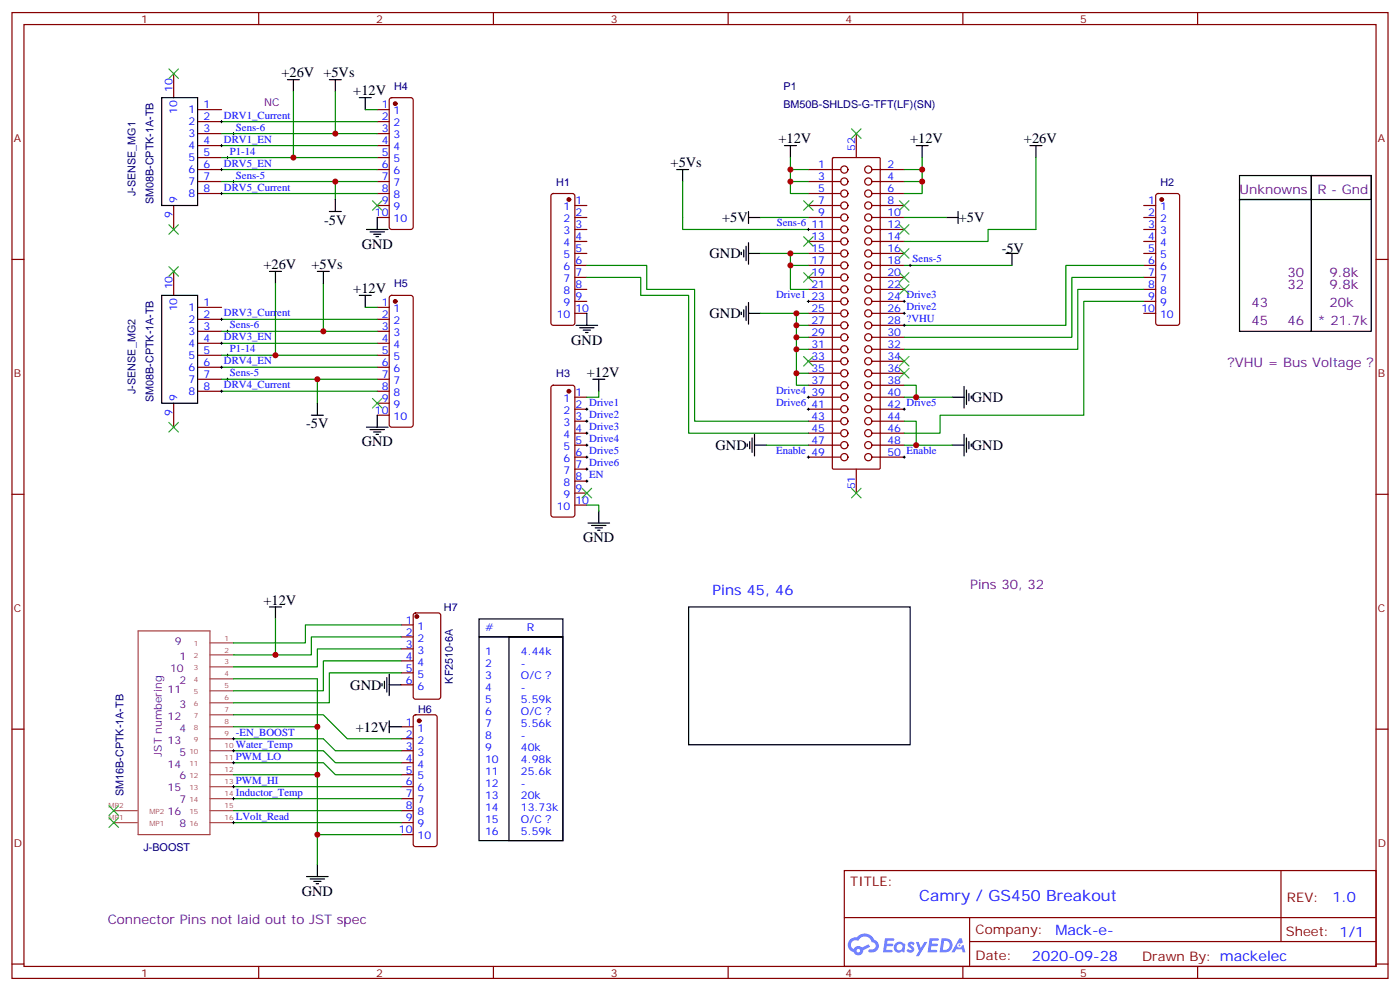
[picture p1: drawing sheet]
<svg xmlns="http://www.w3.org/2000/svg" width="412mm" height="292mm" viewBox="0 0 412 292" stroke-linecap="round" stroke-linejoin="round" font-family="sans-serif">
<g fill="none" stroke="#870000" stroke-width=".35">
<path d="M3.5 3.7h405.4v284.3h-405.4zM7.1 7.2h398.2v277.3h-398.2zM76.2 3.7v3.5M145.3 3.7v3.5M214.5 3.7v3.5M283.6 3.7v3.5M352.8 3.7v3.5M3.5 76.4h3.6M405.3 76.4h3.6M3.5 145.5h3.6M405.3 145.5h3.6M3.5 214.7h3.6"/>
<path d="M405.3 214.7h3.6M248.7 256.3h156.6v28.2h-156.6zM377.3 256.3v20.9M248.7 270.1h156.5M285.6 277.2h119.6M285.6 270.1v14.2M3.5 283.8h3.6M76.2 284.5v3.5M145.3 284.5v3.5M214.5 284.5v3.5M283.6 284.5v3.5M352.8 284.5v3.5"/>
<path d="M405.3 283.8h3.6"/>
</g>
<g fill="#5487ff">
<path d="M267.7 277.5a1.22 1.22 0 0 1 1.7 .2l-.4 .6a.47 .47 0 0 0-.3-.4 .47 .47 0 0 0-.5 .2l.1 .2a1.14 1.14 0 0 1 .8 1.8 1.14 1.14 0 0 1-1.9 0l-.2-.2 .5-.6 .7 .5a.29 .29 0 0 0 .3-.3 .29 .29 0 0 0-.2-.3 1.04 1.04 0 0 1-.6-1.7z"/>
<path d="M260.7 276.2h2.4l.3 .2-.2 .5-1.8 .1-.1 .8h1.5l.3 .4-.3 .4h-1.6l-.2 1.1h1.7l.2 .3-.2 .3-2.6 .1z"/>
<path d="M273.8 276.2h2.4l.3 .2-.1 .5-1.8 .1-.2 .8h1.6l.3 .4-.4 .4-1.6-.1-.1 1.1 1.7 .1 .2 .3-.2 .3-2.6 .1z"/>
<path d="M282.6 276.2h.7l.3 1.3-.6 .3a.69 .69 0 0 0-1 .3 .69 .69 0 0 0 .4 .9 .69 .69 0 0 0 .9-.6l.5-.2 .6 2.2h-.8l-.2-.9h-1.8l-.5 .9h-.8z"/>
<path d="M269.8 277.3h.8l.6 1.8 1.1-1.8h.9l-2.6 4.2h-.8l.9-1.5z"/>
<path d="M277.4 276.2l-.6 4.2h1.3a2.11 2.11 0 0 0 2.5-2.1 2.11 2.11 0 0 0-2.5-2.1zM278.1 277a1.39 1.39 0 0 1 1.7 1.4 1.39 1.39 0 0 1-1.8 1.2h-.3z"/>
<path d="M263.7 277.8a1.54 1.54 0 0 0-.1 2.2 1.54 1.54 0 0 0 2.2 .1l.6 .3 .3-2.3-.2-.3h-.4a1.49 1.49 0 0 0-2.4 0zM264 278.8a.94 .94 0 0 1 1.8 0 .94 .94 0 0 1-1.8 0z"/>
<path d="M250.4 276.6a2.18 2.18 0 0 0 1.1 3.7 1.44 1.44 0 0 0 1.6 .9 1.44 1.44 0 0 0 1.2-1.4l2-1.1-.5-.7-1.9 1a1.47 1.47 0 0 0-2.4 .4 1.39 1.39 0 0 1-.7-1.9 1.39 1.39 0 0 1 2-.5 2.12 2.12 0 0 1 2.2-1.3 2.12 2.12 0 0 1 1.9 1.7 1.14 1.14 0 0 1 1.1 1.4 1.14 1.14 0 0 1-1.7 .7 .43 .43 0 0 0-.5 .4 .43 .43 0 0 0 .4 .5 1.98 1.98 0 0 0 2.5-1.2 1.98 1.98 0 0 0-1.2-2.6 3.1 3.1 0 0 0-5.3-.6l-.9 .1zM252.3 279.9a.55 .55 0 0 1 1.1 0 .55 .55 0 0 1-1.1 0z"/>
<circle cx="282.6" cy="278.3" r=".26"/>
</g>
<path d="M245.2 46.6l.3-.2h13.4l.4 .3v91.1l-.4 .3h-13.4l-.3-.3z" fill="none" stroke="#870000" stroke-width=".35"/>
<g fill="#fff" stroke="#870000" stroke-width=".35">
<circle cx="248.7" cy="53.4" r="1.06"/>
<circle cx="255.8" cy="57" r="1.06"/>
<circle cx="248.7" cy="57" r="1.06"/>
<circle cx="255.8" cy="53.4" r="1.06"/>
<circle cx="248.7" cy="49.9" r="1.06"/>
<circle cx="255.8" cy="49.9" r="1.06"/>
<circle cx="248.7" cy="60.5" r="1.06"/>
<circle cx="255.8" cy="64" r="1.06"/>
<circle cx="248.7" cy="64" r="1.06"/>
<circle cx="255.8" cy="60.5" r="1.06"/>
<circle cx="248.7" cy="67.6" r="1.06"/>
<circle cx="255.8" cy="71.1" r="1.06"/>
<circle cx="248.7" cy="71.1" r="1.06"/>
<circle cx="255.8" cy="67.6" r="1.06"/>
<circle cx="255.8" cy="74.6" r="1.06"/>
<circle cx="248.7" cy="74.6" r="1.06"/>
<circle cx="255.8" cy="78.1" r="1.06"/>
<circle cx="248.7" cy="78.1" r="1.06"/>
<circle cx="255.8" cy="81.7" r="1.06"/>
<circle cx="248.7" cy="81.7" r="1.06"/>
<circle cx="255.8" cy="85.2" r="1.06"/>
<circle cx="248.7" cy="85.2" r="1.06"/>
<circle cx="255.8" cy="88.7" r="1.06"/>
<circle cx="248.7" cy="88.7" r="1.06"/>
<circle cx="255.8" cy="92.3" r="1.06"/>
<circle cx="248.7" cy="92.3" r="1.06"/>
<circle cx="255.8" cy="95.8" r="1.06"/>
<circle cx="248.7" cy="95.8" r="1.06"/>
<circle cx="255.8" cy="99.3" r="1.06"/>
<circle cx="248.7" cy="99.3" r="1.06"/>
<circle cx="255.8" cy="102.8" r="1.06"/>
<circle cx="248.7" cy="102.8" r="1.06"/>
<circle cx="255.8" cy="106.4" r="1.06"/>
<circle cx="248.7" cy="106.4" r="1.06"/>
<circle cx="255.8" cy="109.9" r="1.06"/>
<circle cx="248.7" cy="109.9" r="1.06"/>
<circle cx="255.8" cy="113.4" r="1.06"/>
<circle cx="248.7" cy="113.4" r="1.06"/>
<circle cx="255.8" cy="116.9" r="1.06"/>
<circle cx="248.7" cy="116.9" r="1.06"/>
<circle cx="255.8" cy="120.5" r="1.06"/>
<circle cx="248.7" cy="120.5" r="1.06"/>
<circle cx="255.8" cy="124" r="1.06"/>
<circle cx="248.7" cy="124" r="1.06"/>
<circle cx="255.8" cy="127.5" r="1.06"/>
<circle cx="248.7" cy="127.5" r="1.06"/>
<circle cx="255.8" cy="131.1" r="1.06"/>
<circle cx="248.7" cy="131.1" r="1.06"/>
<circle cx="255.8" cy="134.6" r="1.06"/>
<circle cx="248.7" cy="134.6" r="1.06"/>
</g>
<g fill="none" stroke="#870000" stroke-width=".35">
<path d="M51.2 21.7v7.1M58.2 32.3h7.1M58.2 35.8h7.1M58.2 39.3h7.1M111.1 32.3h3.6M111.1 35.8h3.6M111.1 39.3h3.6M114.9 29l.5-.2h5.6l.5 .2 .2 .5v37.4l-.2 .5-.5 .2h-5.6l-.5-.3-.2-.4v-37.4zM252.2 39.3v7.1M58.2 53.4h7.1M58.2 57h7.1M58.2 49.9h7.1"/>
<path d="M58.2 42.9h7.1M58.2 46.4h7.1M111.1 53.4h3.6M111.1 57h3.6M111.1 49.9h3.6M111.1 42.9h3.6M111.1 46.4h3.6M162.5 57.2l.5-.2h5.6l.5 .2 .2 .5v37.4l-.2 .5-.5 .2h-5.6l-.5-.3-.2-.4v-37.4zM238.1 53.4h9.5M238.1 57h9.5M238.1 49.9h9.5M256.8 53.4h9.5"/>
<path d="M256.8 57h9.5M256.8 49.9h9.5M340.7 57.2l.4-.2h5.7l.5 .2 .2 .5v37.4l-.2 .5-.5 .2h-5.7l-.5-.3-.2-.4v-37.4zM51.2 60.5v7.1M51.2 79.9v7.1M111.1 60.5h3.6M111.1 64h3.6M169.3 60.5h3.6M169.3 64h3.6M169.3 67.6h3.6M169.3 71.1h3.6M169.3 74.6h3.6"/>
<path d="M169.3 78.1h3.6M238.1 60.5h9.5M238.1 64h9.5M238.1 67.6h9.5M238.1 71.1h9.5M238.1 74.6h9.5M238.1 78.1h9.5M256.8 60.5h9.5M256.8 64h9.5M256.8 67.6h9.5M256.8 71.1h9.5M256.8 74.6h9.5"/>
<path d="M256.8 78.1h9.5M336.9 60.5h3.5M336.9 64h3.5M336.9 67.6h3.5M336.9 71.1h3.5M336.9 74.6h3.5M336.9 78.1h3.5M58.2 90.5h7.1M58.2 94h7.1M58.2 97.5h7.1M111.1 90.5h3.6M111.1 94h3.6"/>
<path d="M111.1 97.5h3.6M114.9 87.2l.5-.2h5.6l.5 .2 .2 .5v37.4l-.2 .5-.5 .2h-5.6l-.5-.3-.2-.4v-37.4zM169.3 81.7h3.6M169.3 85.2h3.6M169.3 88.7h3.6M169.3 92.3h3.6M238.1 81.7h9.5M238.1 85.2h9.5M238.1 88.7h9.5M238.1 92.3h9.5M238.1 95.8h9.5M238.1 99.3h9.5"/>
<path d="M256.8 81.7h9.5M256.8 85.2h9.5M256.8 88.7h9.5M256.8 92.3h9.5M256.8 95.8h9.5M256.8 99.3h9.5M336.9 81.7h3.5M336.9 85.2h3.5M336.9 88.7h3.5M336.9 92.3h3.5M51.2 118.7v7.1M58.2 101.1h7.1"/>
<path d="M58.2 104.6h7.1M58.2 108.1h7.1M58.2 111.7h7.1M58.2 115.2h7.1M111.1 101.1h3.6M111.1 104.6h3.6M111.1 108.1h3.6M111.1 111.7h3.6M111.1 115.2h3.6M111.1 118.7h3.6M162.5 113.6l.5-.2h5.6l.5 .2 .2 .5v37.4l-.2 .5-.5 .2h-5.6l-.5-.2-.2-.5v-37.4zM169.3 116.9h3.6"/>
<path d="M238.1 102.8h9.5M238.1 106.4h9.5M238.1 109.9h9.5M238.1 113.4h9.5M238.1 116.9h9.5M256.8 102.8h9.5M256.8 106.4h9.5M256.8 109.9h9.5M256.8 113.4h9.5M256.8 116.9h9.5M111.1 122.2h3.6M169.3 120.5h3.6"/>
<path d="M169.3 124h3.6M169.3 127.5h3.6M169.3 131.1h3.6M169.3 134.6h3.6M169.3 138.1h3.6M238.1 120.5h9.5M238.1 124h9.5M238.1 127.5h9.5M238.1 131.1h9.5M238.1 134.6h9.5M252.2 138.1v7.1M256.8 120.5h9.5"/>
<path d="M256.8 124h9.5M256.8 127.5h9.5M256.8 131.1h9.5M256.8 134.6h9.5M169.3 141.6h3.6M169.3 145.2h3.6M169.3 148.7h3.6M118.2 184h3.5M118.2 187.5h3.5M118.2 191h3.5M118.2 194.6h3.5M118.2 198.1h3.5"/>
<path d="M121.9 180.7l.5-.3h6.7l.7 .5v24.2l-.4 .7h-7l-.6-.4-.1-24.2zM118.2 214h3.5M118.2 217.5h3.5M118.2 201.6h3.5M121.9 210.6l.5-.2h5.7l.5 .2 .2 .5v37.4l-.3 .5-.4 .2h-5.7l-.5-.2-.2-.5v-37.4zM118.2 221h3.5M118.2 224.5h3.5M118.2 228.1h3.5M118.2 231.6h3.5M118.2 235.1h3.5M118.2 238.7h3.5M118.2 242.2h3.5"/>
<path d="M118.2 245.7h3.5"/>
</g>
<g fill="none" stroke="#000" stroke-width=".29">
<path d="M64.9 35.8h.7M65.3 35.5v.7M68.4 39.3h.7M68.8 39v.7M64.9 57h.7M64.9 42.9h.7M64.9 49.9h.7M65.3 42.5v.7M65.3 49.6v.7M65.3 56.6v.7M66.7 46.4h.7M67 46v.7"/>
<path d="M68.4 53.4h.7M68.8 53.1v.7M237.8 67.6h.7M238.1 67.2v.7M267.8 78.1h.7M268.1 77.8v.7M64.9 94h.7M65.3 93.7v.7M66.7 97.5h.7M67 97.2v.7M237.8 88.7h.7M238.1 88.4v.7"/>
<path d="M266 88.7h.7M266 92.3h.7M266 95.8h.7M266.3 88.4v.7M266.3 91.9v.7M266.3 95.4v.7M64.9 115.2h.7M64.9 101.1h.7M64.9 108.1h.7M65.3 100.7v.7M65.3 107.8v.7M65.3 114.8v.7"/>
<path d="M66.7 104.6h.7M66.7 111.7h.7M67 104.2v.8M67 111.3v.7M237.8 116.9h.7M238.1 116.6v.7M172.5 120.5h.7M172.5 134.6h.7M172.5 124h.7M172.5 127.5h.7M172.5 131.1h.7M172.5 138.1h.7"/>
<path d="M172.9 120.1v.7M172.9 123.6v.8M172.9 127.2v.7M172.9 130.7v.7M172.9 134.2v.7M172.9 137.8v.7M237.8 120.5h.7M237.8 134.6h.7M238.1 120.1v.7M238.1 134.2v.7M266 120.5h.7M266 134.6h.7"/>
<path d="M266.3 120.1v.7M266.3 134.2v.7M172.5 141.6h.7M172.9 141.3v.7M68.4 217.5h.7M68.8 217.1v.7M68.4 231.6h.7M68.4 224.5h.7M68.4 235.1h.7M68.4 221h.7M68.8 220.7v.7M68.8 224.2v.7"/>
<path d="M68.8 231.2v.8M68.8 234.8v.7M68.4 242.2h.7M68.8 241.8v.7"/>
</g>
<g fill="none" stroke="#000" stroke-width=".35">
<path d="M47.6 28.8h10.6v31.7h-10.6zM84.7 23.5h3.5M86.4 23.5v3.5M97 23.5h3.5M98.8 23.5v3.5M105.8 28.8h3.6M107.6 28.8v3.5M98.8 58.7v3.6M199.3 49.9h3.5M201.1 49.9v3.5M231.1 42.9h3.5M232.8 42.9v3.5"/>
<path d="M269.9 42.9h3.5M271.6 42.9v3.5M303.4 42.9h3.5M305.2 42.9v3.5M365.1 58.7h21.2v38.8h-21.2zM365.1 51.7h21.2v7h-21.2zM386.3 51.7h17.6v45.8h-17.6zM386.3 51.7h17.6v7h-17.6zM79.4 79.9h3.5M81.1 79.9v3.5M93.5 79.9h3.5M95.2 79.9v3.5"/>
<path d="M97 62.3h3.5M107.9 67.6h6.4M109 68.3h4.2M110.1 69h2.1M110.8 69.7h.7M111.1 64v3.6M218.4 74.3v.7M219.1 73.6v2.1M219.8 72.5v4.2M220.5 74.6h3.5M220.5 62.3v3.5M220.5 71.4v6.4"/>
<path d="M220.5 64h3.5M278.7 64h3.5M282.2 62.3v3.5M296.3 74.6h3.6M298.1 74.6v3.5M47.6 87h10.6v31.7h-10.6zM105.8 87h3.6M107.6 87v3.5M169.7 95.8h6.3M170.7 96.5h4.3M171.8 97.2h2.1M172.5 97.9h.7"/>
<path d="M172.9 92.3v3.5M218.4 91.9v.7M219.1 91.2v2.1M219.8 90.1v4.3M220.5 89.1v6.3M220.5 92.3h3.5M93.5 118.7v3.5M174.6 111.7h3.6M176.4 111.7v3.5M280.5 116.9h3.5M284 113.8v6.3M284.7 114.8v4.3"/>
<path d="M285.4 115.9v2.1M286.1 116.6v.7M91.7 122.2h3.5M107.9 125.8h6.4M109 126.5h4.2M110.1 127.2h2.1M110.8 127.9h.7M111.1 122.2v3.6M220.1 130.7v.7M220.8 130v2.1M221.5 128.9v4.3M222.2 131.1h3.6"/>
<path d="M222.2 127.9v6.3M280.5 131.1h3.5M284 127.9v6.3M284.7 128.9v4.3M285.4 130v2.1M286.1 130.7v.7M173.2 154h6.4M174.3 154.7h4.2M175.3 155.4h2.1M176 156.1h.7M176.4 150.5v3.5M79.4 178.7h3.5"/>
<path d="M81.1 178.7v3.5M202.8 178.7h65.3v40.6h-65.3zM113.9 199.5v4.2M114.7 198.4v6.4M141.1 187.5h24.7v60h-24.7zM149.9 187.5h15.9v60h-15.9zM112.5 201.3v.7M113.2 200.6v2.1M114.7 214h3.5M114.7 212.2v3.5M114.7 201.6h3.5M90.3 258.1h6.4"/>
<path d="M91.4 258.8h4.2M92.4 259.5h2.1M93.5 254.5v3.6M93.1 260.2h.7"/>
</g>
<g fill="none" stroke="#008700" stroke-width=".35">
<path d="M65.3 35.8h45.8M86.4 27v19.4h-21.1M98.8 27v12.3h-33.5M98.8 39.3h12.3M107.6 32.3h3.5M65.3 53.4h33.5v5.3M65.3 49.9h45.8M65.3 42.9h45.8M65.3 57h45.8M86.4 46.4h24.7M98.8 53.4h12.3M201.1 53.4v14.2h37"/>
<path d="M232.8 46.4v10.6h5.3M232.8 53.4h5.3M232.8 49.9h5.3M266.3 53.4h5.3M266.3 49.9h5.3M271.6 46.4v10.6h-5.3M305.2 46.4v21.2h-14.2v3.5h-24.7M172.9 78.1h17.6v7.1h14.1v38.8h33.5M224 64h14.1M224 74.6h14.1M232.8 74.6v3.5h5.3M232.8 78.1v7.1h5.3"/>
<path d="M266.3 64h12.4M266.3 78.1h31.8M336.9 78.1h-22.9v17.7h-47.7M65.3 94h45.8M81.1 83.4v21.2h-15.8M95.2 83.4v14.1h-29.9M95.2 97.5h15.9M107.6 90.5h3.5M172.9 81.7h15.8v5.3h14.1v40.5h35.3M224 92.3h14.1M234.6 92.3v10.5h3.5M234.6 95.8h3.5"/>
<path d="M234.6 99.3h3.5M336.9 81.7h-21.2v17.6h-49.4M336.9 85.2h-19.4v17.6h-51.2M336.9 88.7h-17.6v33.5h-42.4v5.3h-10.6M65.3 111.7h28.2v7M65.3 101.1h45.8M65.3 108.1h45.8M65.3 115.2h45.8M81.1 104.6h30M93.5 111.7h17.6M176.4 115.2v1.7h-3.5M234.6 102.8v7.1h3.5"/>
<path d="M234.6 109.9v3.5h3.5M266.3 113.4h3.6v3.5M266.3 116.9h14.2M225.8 131.1h12.3M266.3 124h3.6v7.1M266.3 131.1h14.2M172.9 148.7h3.5v1.8M68.8 199.8h24.7v28.3M81.1 182.2v10.6M118.2 184h-28.2v5.3h-21.2M118.2 187.5h-26.5v5.3h-22.9M118.2 191h-24.7v5.3h-24.7"/>
<path d="M118.2 194.6h-23v8.8h-26.4M118.2 198.1h-21.2v8.8h-28.2M68.8 210.4h26.4l7.1 7.1h15.9M68.8 217.5h26.4l3.6 3.5h19.4M68.8 214h24.7M68.8 221h26.4l3.6 3.5h19.4M68.8 224.5h26.4l3.6 3.6h19.4M68.8 231.6h49.4M68.8 235.1h49.4M68.8 238.7h49.4M68.8 228.1h24.7M93.5 228.1v26.4"/>
<path d="M68.8 242.2h49.4M93.5 245.7h24.7"/>
</g>
<g fill="none" stroke="#3c3" stroke-width=".35">
<path d="M49.7 20.3l2.9 2.8M52.6 20.3l-2.9 2.8M250.8 37.9l2.8 2.8M253.6 37.9l-2.8 2.8M109.7 59.1l2.8 2.8M112.5 59.1l-2.8 2.8M236.7 59.1l2.8 2.8M239.5 59.1l-2.8 2.8M264.9 59.1l2.9 2.8M267.8 59.1l-2.9 2.8M49.7 78.5l2.9 2.8M49.7 66.1l2.9 2.9"/>
<path d="M52.6 78.5l-2.9 2.8M52.6 66.1l-2.9 2.9M236.7 69.7l2.8 2.8M239.5 69.7l-2.8 2.8M264.9 66.1l2.9 2.9M264.9 73.2l2.9 2.8M267.8 66.1l-2.9 2.9M267.8 73.2l-2.9 2.8M236.7 80.3l2.8 2.8M239.5 80.3l-2.8 2.8M264.9 80.3l2.9 2.8M264.9 83.8l2.9 2.8"/>
<path d="M267.8 80.3l-2.9 2.8M267.8 83.8l-2.9 2.8M109.7 117.3l2.8 2.8M112.5 117.3l-2.8 2.8M236.7 105l2.8 2.8M239.5 105l-2.8 2.8M264.9 105l2.9 2.8M264.9 108.5l2.9 2.8M267.8 105l-2.9 2.8M267.8 108.5l-2.9 2.8M49.7 124.4l2.9 2.8M52.6 124.4l-2.9 2.8"/>
<path d="M171.4 143.8l2.9 2.8M174.3 143.8l-2.9 2.8M250.8 143.8l2.8 2.8M253.6 143.8l-2.8 2.8M32.1 237.2l2.8 2.9M34.9 237.2l-2.8 2.9M32.1 240.8l2.8 2.8M34.9 240.8l-2.8 2.8"/>
</g>
<g fill="none" stroke="#a64a4a" stroke-width=".35">
<path d="M40.7 185.7h21.1v60h-21.1zM61.8 189.3h7M61.8 192.8h7M61.8 196.3h7M61.8 199.8h7M61.8 203.4h7M61.8 206.9h7M61.8 210.4h7M61.8 214h7M61.8 217.5h7M33.5 238.7h7M61.8 221h7"/>
<path d="M61.8 224.5h7M61.8 228.1h7M61.8 231.6h7M61.8 235.1h7M61.8 238.7h7M33.5 242.2h7M61.8 242.2h7"/>
</g>
<g fill="#870000" stroke="#870000" stroke-width=".35">
<circle cx="167.6" cy="58.7" r=".53"/>
<circle cx="342.2" cy="58.7" r=".53"/>
<circle cx="167.6" cy="115.2" r=".53"/>
<circle cx="116.4" cy="30.5" r=".53"/>
<circle cx="116.4" cy="88.7" r=".53"/>
<circle cx="123.5" cy="212.2" r=".53"/>
<circle cx="122.8" cy="181.5" r=".53"/>
</g>
<g fill="#c00">
<circle cx="232.8" cy="53.4" r=".88"/>
<circle cx="232.8" cy="49.9" r=".88"/>
<circle cx="271.6" cy="53.4" r=".88"/>
<circle cx="271.6" cy="49.9" r=".88"/>
<circle cx="232.8" cy="74.6" r=".88"/>
<circle cx="232.8" cy="78.1" r=".88"/>
<circle cx="234.6" cy="92.3" r=".88"/>
<circle cx="234.6" cy="102.8" r=".88"/>
<circle cx="234.6" cy="109.9" r=".88"/>
<circle cx="269.9" cy="131.1" r=".88"/>
<circle cx="269.9" cy="116.9" r=".88"/>
<circle cx="98.8" cy="39.3" r=".88"/>
<circle cx="86.4" cy="46.4" r=".88"/>
<circle cx="98.8" cy="53.4" r=".88"/>
<circle cx="95.3" cy="97.5" r=".88"/>
<circle cx="81.1" cy="104.6" r=".88"/>
<circle cx="93.5" cy="111.7" r=".88"/>
<circle cx="81.1" cy="192.8" r=".88"/>
<circle cx="234.6" cy="99.3" r=".88"/>
<circle cx="234.6" cy="95.8" r=".88"/>
<circle cx="93.5" cy="228.1" r=".88"/>
<circle cx="93.5" cy="214" r=".88"/>
<circle cx="93.5" cy="245.7" r=".88"/>
</g>
<path d="M141.1 182.2h24.7v5.3h-24.7z" fill="none" stroke="#000" stroke-width=".35"/>
<text font-size="4.6" fill="#00f" x="270.8" y="265.3">Camry / GS450 Breakout</text>
<g font-size="4.2">
<text x="82.9" y="22.8">+26V +5Vs</text>
<text x="104.1" y="28">+12V</text>
<text x="229.3" y="42.2">+12V</text>
<text x="268.1" y="42.2">+12V</text>
<text x="301.6" y="42.2">+26V</text>
<text x="197.6" y="49.2">+5Vs</text>
<text x="212.7" y="65.5">+5V</text>
<text x="282.4" y="65.5">+5V</text>
<text x="95.5" y="66.1">-5V</text>
<text x="106.5" y="73.2">GND</text>
<text x="209" y="76">GND</text>
<text x="295.1" y="74.6">-5V</text>
<text x="77.6" y="79.2">+26V</text>
<text x="91.7" y="79.2">+5Vs</text>
<text x="104.1" y="86.3">+12V</text>
<text x="209" y="93.7">GND</text>
<text x="168.3" y="101.4">GND</text>
<text x="172.9" y="110.9">+12V</text>
<text x="286.3" y="118.4">GND</text>
<text x="90.2" y="126.1">-5V</text>
<text x="106.5" y="131.4">GND</text>
<text x="210.8" y="132.5">GND</text>
<text x="286.3" y="132.5">GND</text>
<text x="171.8" y="159.6">GND</text>
<text x="77.6" y="178">+12V</text>
<text x="103.2" y="203">GND</text>
<text x="104.8" y="215.4">+12V</text>
<text x="88.9" y="263.7">GND</text>
</g>
<g font-size="4.2" fill="#00f">
<text x="209.9" y="175.2">Pins 45, 46</text>
<text x="392.5" y="265.6">1.0</text>
<text x="310.9" y="275.1">Mack-e-</text>
<text x="304" y="282.9">2020-09-28</text>
</g>
<g font-size="3.9" fill="#609">
<text x="365.1" y="57">Unknowns</text>
<text x="388.1" y="57">R - Gnd</text>
<text x="379.2" y="81.7">30</text>
<text x="391.6" y="81.7">9.8k</text>
<text x="379.2" y="85.2">32</text>
<text x="391.6" y="85.2">9.8k</text>
<text x="368.7" y="90.5">43</text>
<text x="368.7" y="95.8">45</text>
<text x="379.2" y="95.8">46</text>
<text x="388.1" y="95.8">* 21.7k</text>
<text x="391.6" y="90.5">20k</text>
<text x="361.6" y="108.1">?VHU = Bus Voltage ?</text>
<text x="285.8" y="173.4">Pins 30, 32</text>
<text x="31.7" y="272.2">Connector Pins not laid out to JST spec</text>
</g>
<g font-size="3.9" fill="#800">
<text x="250.5" y="260.9">TITLE:</text>
<text x="379.1" y="265.6">REV:</text>
<text x="287.4" y="275.1">Company:</text>
<text x="378.7" y="275.7">Sheet: 1/1</text>
<text x="287.4" y="282.8">Date:</text>
<text x="336.4" y="282.8">Drawn By: mackelec</text>
</g>
<g font-size="3.2" fill="#800">
<text x="41.6" y="6.7">1</text>
<text x="110.8" y="6.7">2</text>
<text x="179.9" y="6.7">3</text>
<text x="249.1" y="6.7">4</text>
<text x="318.2" y="6.7">5</text>
<text x="4.1" y="41.8">A</text>
<text x="405.9" y="41.8">A</text>
<text x="4.1" y="110.9">B</text>
<text x="405.9" y="110.9">B</text>
<text x="4.1" y="180.1">C</text>
<text x="405.9" y="180.1">C</text>
<text x="4.1" y="249.2">D</text>
<text x="405.9" y="249.2">D</text>
<text x="41.6" y="287.5">1</text>
<text x="110.8" y="287.5">2</text>
<text x="179.9" y="287.5">3</text>
<text x="249.1" y="287.5">4</text>
<text x="318.2" y="287.5">5</text>
</g>
<g font-size="3.2" fill="#00f">
<text x="50.8" y="27" transform="rotate(-90 50.8 27)">10</text>
<text x="52.2" y="33.5" transform="rotate(-90 52.2 33.5)">10</text>
<text x="55.5" y="33.3">1</text>
<text x="60" y="31.9">1</text>
<text x="60" y="35.5">2</text>
<text x="66" y="34.9">DRV1_Current</text>
<text x="112.5" y="31.9">1</text>
<text x="112.5" y="35.5">2</text>
<text x="116" y="33.7">1</text>
<text x="55.5" y="36.9">2</text>
<text x="55.5" y="40.4">3</text>
<text x="60" y="39">3</text>
<text x="66" y="42">DRV1_EN</text>
<text x="69.5" y="38.5">Sens-6</text>
<text x="112.5" y="39">3</text>
<text x="116" y="37.2">2</text>
<text x="116" y="40.7">3</text>
<text x="55.5" y="43.9">4</text>
<text x="55.5" y="47.4">5</text>
<text x="60" y="42.5">4</text>
<text x="60" y="46">5</text>
<text x="67.7" y="45.5">P1-14</text>
<text x="112.5" y="42.5">4</text>
<text x="112.5" y="46">5</text>
<text x="116" y="44.3">4</text>
<text x="116" y="47.8">5</text>
<text x="251.9" y="44.5" transform="rotate(-90 251.9 44.5)">52</text>
<text x="55.5" y="51">6</text>
<text x="60" y="49.6">6</text>
<text x="60" y="53.1">7</text>
<text x="66" y="49">DRV5_EN</text>
<text x="69.5" y="52.6">Sens-5</text>
<text x="112.5" y="49.6">6</text>
<text x="112.5" y="53.1">7</text>
<text x="116" y="51.3">6</text>
<text x="241" y="49.6">1</text>
<text x="241" y="53.1">3</text>
<text x="261.4" y="53.1">4</text>
<text x="261.4" y="49.6">2</text>
<text x="52.2" y="59.8" transform="rotate(-90 52.2 59.8)">9</text>
<text x="55.5" y="54.5">7</text>
<text x="55.5" y="58">8</text>
<text x="60" y="56.6">8</text>
<text x="66" y="56.1">DRV5_Current</text>
<text x="112.5" y="56.6">8</text>
<text x="116" y="54.9">7</text>
<text x="116" y="58.4">8</text>
<text x="241" y="56.6">5</text>
<text x="261.4" y="56.6">6</text>
<text x="50.8" y="64.3" transform="rotate(-90 50.8 64.3)">9</text>
<text x="110.4" y="63.7">10</text>
<text x="112.5" y="60.1">9</text>
<text x="116" y="61.9">9</text>
<text x="116" y="65.4">10</text>
<text x="166" y="61.9">1</text>
<text x="166" y="65.4">2</text>
<text x="169.5" y="60.1">1</text>
<text x="169.5" y="63.7">2</text>
<text x="241" y="60.1">7</text>
<text x="241" y="63.7">9</text>
<text x="261.4" y="63.7">10</text>
<text x="261.4" y="60.1">8</text>
<text x="338.2" y="60.1">1</text>
<text x="338.2" y="63.7">2</text>
<text x="341.7" y="61.9">1</text>
<text x="341.7" y="65.4">2</text>
<text x="166" y="69">3</text>
<text x="169.5" y="67.2">3</text>
<text x="169.5" y="70.7">4</text>
<text x="228.8" y="66.7">Sens-6</text>
<text x="239" y="67.2">11</text>
<text x="239" y="70.7">13</text>
<text x="261.4" y="70.7">14</text>
<text x="261.4" y="67.2">12</text>
<text x="338.2" y="67.2">3</text>
<text x="338.2" y="70.7">4</text>
<text x="341.7" y="69">3</text>
<text x="166" y="72.5">4</text>
<text x="166" y="76">5</text>
<text x="169.5" y="74.3">5</text>
<text x="169.5" y="77.8">6</text>
<text x="239" y="74.3">15</text>
<text x="239" y="77.8">17</text>
<text x="261.4" y="74.3">16</text>
<text x="261.4" y="77.8">18</text>
<text x="268.8" y="77.3">Sens-5</text>
<text x="338.2" y="74.3">5</text>
<text x="338.2" y="77.8">6</text>
<text x="341.7" y="72.5">4</text>
<text x="341.7" y="76">5</text>
<text x="166" y="79.6">6</text>
<text x="166" y="83.1">7</text>
<text x="169.5" y="81.3">7</text>
<text x="239" y="81.3">19</text>
<text x="261.4" y="81.3">20</text>
<text x="338.2" y="81.3">7</text>
<text x="341.7" y="79.6">6</text>
<text x="341.7" y="83.1">7</text>
<text x="50.8" y="85.2" transform="rotate(-90 50.8 85.2)">10</text>
<text x="166" y="86.6">8</text>
<text x="169.5" y="84.8">8</text>
<text x="169.5" y="88.4">9</text>
<text x="228.6" y="87.8">Drive1</text>
<text x="239" y="84.8">21</text>
<text x="239" y="88.4">23</text>
<text x="261.4" y="84.8">22</text>
<text x="261.4" y="88.4">24 Drive3</text>
<text x="338.2" y="84.8">8</text>
<text x="338.2" y="88.4">9</text>
<text x="341.7" y="86.6">8</text>
<text x="52.2" y="91.7" transform="rotate(-90 52.2 91.7)">10</text>
<text x="55.5" y="91.5">1</text>
<text x="55.5" y="95.1">2</text>
<text x="60" y="90.1">1</text>
<text x="60" y="93.7">2</text>
<text x="66" y="93.1">DRV3_Current</text>
<text x="112.5" y="90.1">1</text>
<text x="112.5" y="93.7">2</text>
<text x="116" y="91.9">1</text>
<text x="116" y="95.4">2</text>
<text x="164" y="93.7">10</text>
<text x="166" y="90.1">9</text>
<text x="169.5" y="91.9">10</text>
<text x="239" y="91.9">25</text>
<text x="239" y="95.4">27</text>
<text x="261.4" y="91.9">26 Drive2</text>
<text x="261.4" y="95.4">28 ?VHU</text>
<text x="336.2" y="91.9">10</text>
<text x="341.7" y="90.1">9</text>
<text x="341.7" y="93.7">10</text>
<text x="55.5" y="98.6">3</text>
<text x="60" y="97.2">3</text>
<text x="60" y="100.7">4</text>
<text x="66" y="100.2">DRV3_EN</text>
<text x="67.7" y="96.7">Sens-6</text>
<text x="112.5" y="97.2">3</text>
<text x="112.5" y="100.7">4</text>
<text x="116" y="99">3</text>
<text x="239" y="99">29</text>
<text x="261.4" y="99">30</text>
<text x="55.5" y="102.1">4</text>
<text x="55.5" y="105.7">5</text>
<text x="60" y="104.2">5</text>
<text x="60" y="107.8">6</text>
<text x="66" y="107.2">DRV4_EN</text>
<text x="67.7" y="103.7">P1-14</text>
<text x="112.5" y="104.2">5</text>
<text x="112.5" y="107.8">6</text>
<text x="116" y="102.5">4</text>
<text x="116" y="106">5</text>
<text x="239" y="102.5">31</text>
<text x="239" y="106">33</text>
<text x="261.4" y="102.5">32</text>
<text x="261.4" y="106">34</text>
<text x="55.5" y="109.2">6</text>
<text x="55.5" y="112.7">7</text>
<text x="60" y="111.3">7</text>
<text x="67.7" y="110.8">Sens-5</text>
<text x="112.5" y="111.3">7</text>
<text x="116" y="109.5">6</text>
<text x="116" y="113.1">7</text>
<text x="239" y="109.5">35</text>
<text x="239" y="113.1">37</text>
<text x="261.4" y="109.5">36</text>
<text x="261.4" y="113.1">38</text>
<text x="52.2" y="118" transform="rotate(-90 52.2 118)">9</text>
<text x="55.5" y="116.2">8</text>
<text x="60" y="114.8">8</text>
<text x="66" y="114.3">DRV4_Current</text>
<text x="112.5" y="114.8">8</text>
<text x="112.5" y="118.4">9</text>
<text x="116" y="116.6">8</text>
<text x="166" y="118.4">1</text>
<text x="169.5" y="116.6">1</text>
<text x="228.6" y="119.6">Drive6</text>
<text x="228.6" y="116.1">Drive4</text>
<text x="239" y="116.6">39</text>
<text x="261.4" y="116.6">40</text>
<text x="50.8" y="122.5" transform="rotate(-90 50.8 122.5)">9</text>
<text x="110.4" y="121.9">10</text>
<text x="116" y="120.1">9</text>
<text x="116" y="123.6">10</text>
<text x="166" y="121.9">2</text>
<text x="166" y="125.4">3</text>
<text x="169.5" y="120.1">2 Drive1</text>
<text x="169.5" y="123.6">3 Drive2</text>
<text x="239" y="120.1">41</text>
<text x="239" y="123.6">43</text>
<text x="261.4" y="120.1">42 Drive5</text>
<text x="261.4" y="123.6">44</text>
<text x="166" y="128.9">4</text>
<text x="169.5" y="127.2">4 Drive3</text>
<text x="169.5" y="130.7">5 Drive4</text>
<text x="239" y="127.2">45</text>
<text x="239" y="130.7">47</text>
<text x="261.4" y="127.2">46</text>
<text x="261.4" y="130.7">48</text>
<text x="166" y="132.5">5</text>
<text x="166" y="136">6</text>
<text x="169.5" y="134.2">6 Drive5</text>
<text x="169.5" y="137.8">7 Drive6</text>
<text x="228.6" y="133.7">Enable 49</text>
<text x="261.4" y="134.2">50 Enable</text>
<text x="166" y="139.5">7</text>
<text x="166" y="143.1">8</text>
<text x="169.5" y="141.3">8 EN</text>
<text x="166" y="146.6">9</text>
<text x="169.5" y="144.8">9</text>
<text x="169.5" y="148.3">10</text>
<text x="251.9" y="144.1" transform="rotate(-90 251.9 144.1)">51</text>
<text x="164" y="150.1">10</text>
<text x="119.5" y="183.6">1</text>
<text x="123" y="185.4">1</text>
<text x="142.9" y="185.7">#</text>
<text x="155.2" y="185.7">R</text>
<text x="119.5" y="187.1">2</text>
<text x="119.5" y="190.7">3</text>
<text x="123" y="188.9">2</text>
<text x="119.5" y="194.2">4</text>
<text x="119.5" y="197.7">5</text>
<text x="123" y="192.4">3</text>
<text x="123" y="196">4</text>
<text x="142.9" y="192.8">1</text>
<text x="142.9" y="196.3">2</text>
<text x="153.5" y="192.8">4.44k</text>
<text x="153.5" y="196.3">-</text>
<text x="119.5" y="201.3">6</text>
<text x="123" y="199.5">5</text>
<text x="123" y="203">6</text>
<text x="142.9" y="199.8">3</text>
<text x="142.9" y="203.4">4</text>
<text x="153.5" y="199.8">O/C ?</text>
<text x="153.5" y="203.4">-</text>
<text x="142.9" y="206.9">5</text>
<text x="153.5" y="206.9">5.59k</text>
<text x="119.5" y="213.6">1</text>
<text x="123" y="215.4">1</text>
<text x="142.9" y="210.4">6</text>
<text x="142.9" y="214">7</text>
<text x="153.5" y="210.4">O/C ?</text>
<text x="153.5" y="214">5.56k</text>
<text x="69.5" y="216.6">-EN_BOOST</text>
<text x="69.5" y="220.1">Water_Temp</text>
<text x="119.5" y="217.1">2</text>
<text x="119.5" y="220.7">3</text>
<text x="123" y="218.9">2</text>
<text x="142.9" y="217.5">8</text>
<text x="142.9" y="221">9</text>
<text x="153.5" y="221">40k</text>
<text x="153.5" y="217.5">-</text>
<text x="69.5" y="223.7">PWM_LO</text>
<text x="119.5" y="224.2">4</text>
<text x="119.5" y="227.7">5</text>
<text x="123" y="222.4">3</text>
<text x="123" y="226">4</text>
<text x="142.9" y="224.5">10</text>
<text x="153.5" y="224.5">4.98k</text>
<text x="69.5" y="230.7">PWM_HI</text>
<text x="119.5" y="231.2">6</text>
<text x="123" y="229.5">5</text>
<text x="123" y="233">6</text>
<text x="142.9" y="228.1">11</text>
<text x="142.9" y="231.6">12</text>
<text x="153.5" y="231.6">-</text>
<text x="153.5" y="228.1">25.6k</text>
<text x="69.5" y="234.2">Inductor_Temp</text>
<text x="119.5" y="234.8">7</text>
<text x="119.5" y="238.3">8</text>
<text x="123" y="236.5">7</text>
<text x="142.9" y="235.1">13</text>
<text x="142.9" y="238.7">14</text>
<text x="153.5" y="235.1">20k</text>
<text x="153.5" y="238.7">13.73k</text>
<text x="69.5" y="241.3">LVolt_Read</text>
<text x="117.5" y="245.4">10</text>
<text x="119.5" y="241.8">9</text>
<text x="123" y="240.1">8</text>
<text x="123" y="243.6">9</text>
<text x="142.9" y="242.2">15</text>
<text x="142.9" y="245.7">16</text>
<text x="153.5" y="242.2">O/C ?</text>
<text x="153.5" y="245.7">5.59k</text>
<text x="123" y="247.1">10</text>
</g>
<g font-size="3.2" fill="#000080">
<text x="116.1" y="26.4">H4</text>
<text x="230.8" y="26.4">P1</text>
<text x="230.8" y="31.7">BM50B-SHLDS-G-TFT(LF)(SN)</text>
<text x="39.9" y="57.8" transform="rotate(-90 39.9 57.8)">J-SENSE_MG1</text>
<text x="163.9" y="54.6">H1</text>
<text x="341.9" y="54.6">H2</text>
<text x="45.2" y="60.2" transform="rotate(-90 45.2 60.2)">SM08B-CPTK-1A-TB</text>
<text x="116.1" y="84.6">H5</text>
<text x="163.9" y="111.1">H3</text>
<text x="39.9" y="116" transform="rotate(-90 39.9 116)">J-SENSE_MG2</text>
<text x="45.2" y="118.4" transform="rotate(-90 45.2 118.4)">SM08B-CPTK-1A-TB</text>
<text x="130.8" y="179.8">H7</text>
<text x="133.4" y="201.3" transform="rotate(-90 133.4 201.3)">KF2510-6A</text>
<text x="123.1" y="209.8">H6</text>
<text x="36.4" y="234.4" transform="rotate(-90 36.4 234.4)">SM16B-CPTK-1A-TB</text>
<text x="42.3" y="250.6">J-BOOST</text>
</g>
<g font-size="3.2" fill="#609">
<text x="77.8" y="31.2">NC</text>
<text x="51.5" y="190">9</text>
<text x="50.1" y="197.7">10</text>
<text x="52.9" y="194.2">1</text>
<text x="52.9" y="201.3">2</text>
<text x="49.4" y="204.1">11</text>
<text x="52.9" y="208.3">3</text>
<text x="49.4" y="211.8">12</text>
<text x="52.9" y="215.4">4</text>
<text x="49.4" y="218.9">13</text>
<text x="47.6" y="222.8" transform="rotate(-90 47.6 222.8)">JST numbering</text>
<text x="49.4" y="226">14</text>
<text x="52.9" y="222.4">5</text>
<text x="49.4" y="233">15</text>
<text x="52.9" y="229.5">6</text>
<text x="52.9" y="236.5">7</text>
<text x="49.4" y="240.1">16</text>
<text x="52.9" y="243.6">8</text>
</g>
<g font-size="2.1" fill="#a54b4b">
<text x="57.1" y="190.3">1</text>
<text x="66.1" y="188.6">1</text>
<text x="57.1" y="193.8">2</text>
<text x="57.1" y="197.4">3</text>
<text x="66.1" y="192.1">2</text>
<text x="66.1" y="195.6">3</text>
<text x="57.1" y="200.9">4</text>
<text x="66.1" y="199.2">4</text>
<text x="66.1" y="202.7">5</text>
<text x="57.1" y="204.4">5</text>
<text x="57.1" y="207.9">6</text>
<text x="66.1" y="206.2">6</text>
<text x="66.1" y="209.7">7</text>
<text x="57.1" y="211.5">7</text>
<text x="57.1" y="215">8</text>
<text x="66.1" y="213.3">8</text>
<text x="57.1" y="218.5">9</text>
<text x="66.1" y="216.8">9</text>
<text x="66.1" y="220.3">10</text>
<text x="55.8" y="222.1">10</text>
<text x="55.8" y="225.6">11</text>
<text x="66.1" y="223.8">11</text>
<text x="66.1" y="227.4">12</text>
<text x="55.8" y="229.1">12</text>
<text x="55.8" y="232.6">13</text>
<text x="66.1" y="230.9">13</text>
<text x="32" y="238">MP2</text>
<text x="44" y="239.7">MP2</text>
<text x="55.8" y="236.2">14</text>
<text x="55.8" y="239.7">15</text>
<text x="66.1" y="234.4">14</text>
<text x="66.1" y="238">15</text>
<text x="32" y="241.5">MP1</text>
<text x="44" y="243.2">MP1</text>
<text x="55.8" y="243.2">16</text>
<text x="66.1" y="241.5">16</text>
</g>
</svg>
